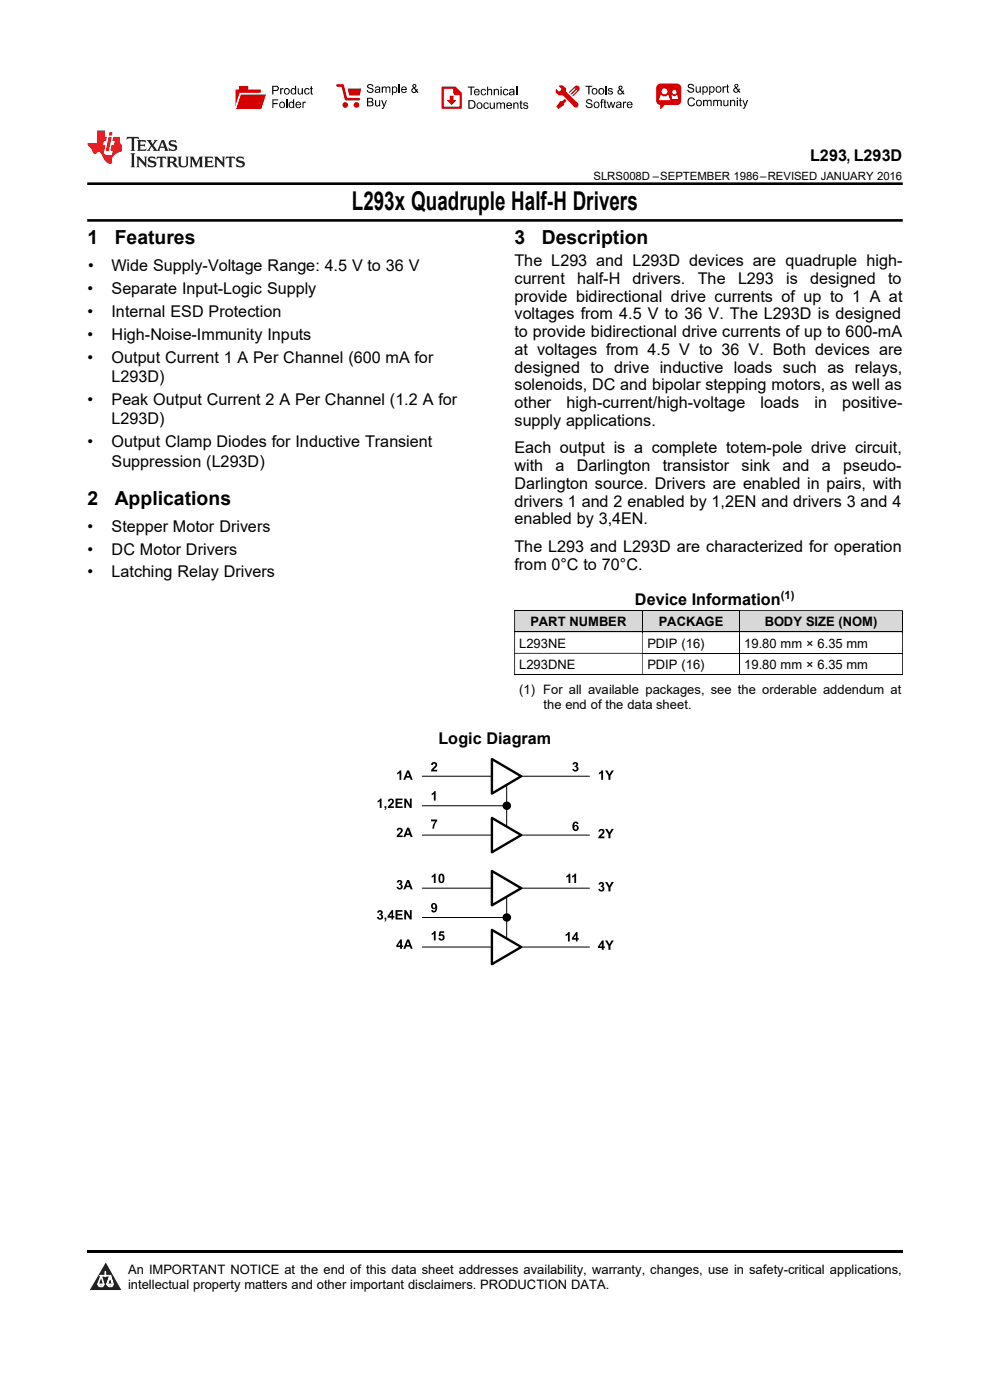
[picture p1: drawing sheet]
<svg xmlns="http://www.w3.org/2000/svg" width="210mm" height="297mm" viewBox="0 0 210 297" stroke-linecap="round" stroke-linejoin="round" font-family="sans-serif">
<path d="M109.1 129.6h47.8v4.6h-47.8z" fill-rule="evenodd" fill="#d8d8d8"/>
<path d="M156.9 129.6h34.6v4.6h-34.6z" fill="#d8d8d8"/>
<path d="M22.4 267.8l3.3 5.9h-6.7z" fill="#231f20"/>
<path d="M20.8 272.5h1.2v.1a.69 .69 0 0 1-.7 .3 .69 .69 0 0 1-.5-.4z" fill-rule="evenodd" fill="#fff"/>
<path d="M20.8 272.5h1.2v.1a.69 .69 0 0 1-.7 .3 .69 .69 0 0 1-.5-.4z" fill="none" stroke="#231f20" stroke-width=".34"/>
<path d="M20.8 272.5h1.2l-.3 .4h-.5z" fill="none" stroke="#fff" stroke-width=".34"/>
<path d="M22.4 270.7v.1z" fill="#fff"/>
<path d="M22.4 270.7h.1M22.4 269.8v.9z" fill="none" stroke="#fff" stroke-width=".34"/>
<path d="M22.4 269.8v.9" fill="none" stroke="#fff" stroke-width=".21"/>
<path d="M21.2 270.6h.1z" fill="#fff"/>
<path d="M21.3 270.6h.1M21.3 270.6h2.2zM22.7 272.5h.1" fill="none" stroke="#fff" stroke-width=".34"/>
<path d="M21.3 270.6h2.2M22.7 272.5h.1" fill="none" stroke="#fff" stroke-width=".21"/>
<path d="M23.4 270.6l-.7 1.9z" fill-rule="evenodd" fill="#fff"/>
<path d="M23.4 270.6l-.7 1.9z" fill="none" stroke="#fff" stroke-width=".34"/>
<path d="M23.4 270.6l.6 1.9z" fill="#fff"/>
<path d="M23.4 270.6l.6 1.9zM23.9 272.5h.1" fill="none" stroke="#fff" stroke-width=".34"/>
<path d="M23.9 272.5h.1" fill="none" stroke="#fff" stroke-width=".21"/>
<path d="M21.5 270.6l-.7 1.9z" fill="#fff"/>
<path d="M21.5 270.6l-.7 1.9z" fill="none" stroke="#fff" stroke-width=".34"/>
<path d="M21.5 270.6l.5 1.9z" fill="#fff"/>
<path d="M21.5 270.6l.5 1.9z" fill="none" stroke="#fff" stroke-width=".34"/>
<path d="M22.8 272.5h1.2a.64 .64 0 0 1-.6 .4 .64 .64 0 0 1-.6-.4z" fill-rule="evenodd" fill="#fff"/>
<path d="M22.8 272.5h1.2a.64 .64 0 0 1-.6 .4 .64 .64 0 0 1-.6-.4z" fill="none" stroke="#231f20" stroke-width=".34"/>
<path d="M22.7 272.5h.1M22.8 272.5h1.2l-.4 .4h-.5z" fill="none" stroke="#fff" stroke-width=".34"/>
<path d="M22.7 272.5h.1" fill="none" stroke="#fff" stroke-width=".21"/>
<path d="M18.5 265.2h173v.6h-173z" fill="#000"/>
<path d="M89.6 177.2h35.5M89.6 164.7h35.5M89.6 188.4h35.5M89.6 200.9h35.5" fill="none" stroke="#000" stroke-width=".21"/>
<path d="M104.4 184.8l6.2 3.6-6.2 3.7z" fill="#fff"/>
<path d="M104.4 184.8l6.2 3.6-6.2 3.7z" fill="none" stroke="#000" stroke-width=".51"/>
<path d="M104.4 197.3l6.2 3.6-6.2 3.7z" fill="#fff"/>
<path d="M104.4 197.3l6.2 3.6-6.2 3.7z" fill="none" stroke="#000" stroke-width=".51"/>
<path d="M89.6 170.9h17.9M107.5 166.5v8.8M89.6 194.6h17.9M107.5 190.2v8.9" fill="none" stroke="#000" stroke-width=".21"/>
<path d="M104.4 173.5l6.2 3.7-6.2 3.6z" fill="#fff"/>
<path d="M104.4 173.5l6.2 3.7-6.2 3.6z" fill="none" stroke="#000" stroke-width=".51"/>
<path d="M104.4 161l6.2 3.7-6.2 3.7z" fill="#fff"/>
<path d="M104.4 161l6.2 3.7-6.2 3.7z" fill="none" stroke="#000" stroke-width=".51"/>
<g fill="#000">
<path d="M109.1 138.6h.2v4.6h-.2zM136.2 138.6h.1v4.6h-.1z" fill-rule="evenodd"/>
<path d="M109.1 134.1h.2v4.6h-.2zM136.2 134.1h.1v4.6h-.1z" fill-rule="evenodd"/>
<path d="M156.9 129.5h34.6v.1h-34.6zM18.5 46.5h173v.5h-173zM18.5 38.7h173v.5h-173z" fill-rule="evenodd"/>
<path d="M191.3 138.6h.2v4.6h-.2zM109.1 138.5h27.2v.2h-27.2z" fill-rule="evenodd"/>
<path d="M191.3 134.1h.2v4.6h-.2zM109.1 129.6h.2v4.6h-.2z" fill-rule="evenodd"/>
<circle cx="107.5" cy="170.9" r=".72"/>
<circle cx="107.5" cy="194.7" r=".72"/>
</g>
<g fill="none" stroke="#000" stroke-width=".34">
<circle cx="107.5" cy="170.9" r=".72"/>
<circle cx="107.5" cy="194.7" r=".72"/>
</g>
<g fill="#000">
<path d="M80.1 169.9l.5-.5h.3v2h-.3v-1.4l-.5 .3zM81.6 171h.4v.6l-.4 .3 .2-.5h-.2zM82.5 169.5a.68 .68 0 0 1 1 .3 .68 .68 0 0 1-.4 .9l-.3 .4h.8v.3h-1.3l.3-.7a.74 .74 0 0 0 .5-1h-.3l-.1 .4-.4-.1zM83.9 169.4h1.5v.4h-1.1v.4h1v.3h-1v.6h1.1v.3h-1.5zM84.2 164l.6-.6h.3v2h-.3v-1.4l-.6 .3zM84.4 175.7a.68 .68 0 0 1 1 .2 .68 .68 0 0 1-.4 1l-.3 .3h.7v.4h-1.3l.2-.5a1.03 1.03 0 0 0 .7-1.1h-.4l-.1 .2h-.3zM85.8 169.4h.3l.9 1.3v-1.3h.3v2h-.3l-.9-1.3v1.3h-.3zM91.4 173.9h1.4v.3l-.6 1-.1 .6h-.4l.1-.3 .5-1.3h-.9zM91.6 168.4l.5-.5h.3v1.9h-.4v-1.4l-.4 .3zM91.7 161.8a.69 .69 0 0 1 1 .2 .69 .69 0 0 1-.4 1l-.3 .3h.8v.4h-1.4l.4-.7a.66 .66 0 0 0 .4-1l-.3 .1-.1 .2h-.4zM121.5 161.9a.55 .55 0 0 1 .9-.2 .55 .55 0 0 1-.1 .9 .62 .62 0 0 1 0 1.1 .62 .62 0 0 1-.9-.5l.4-.1a.3 .3 0 0 0 .4 .2 .3 .3 0 0 0 .1-.5 .3 .3 0 0 0-.4 0v-.3l.2-.1a.24 .24 0 0 0 .2-.2 .24 .24 0 0 0-.3-.2 .24 .24 0 0 0-.2 .3l-.3-.1zM127 164l.6-.6h.3v2h-.3v-1.4l-.6 .3z"/>
<path d="M127.1 176.1a.68 .68 0 0 1 1.1 0 .68 .68 0 0 1-.4 1.1l-.3 .3h.7v.3h-1.3l.4-.6a.68 .68 0 0 0 .4-1h-.3l-.1 .2h-.3zM128.4 163.4h.4l.5 .9 .5-.9h.4l-.7 1.2v.8h-.4v-.8zM128.4 175.9h.4l.5 .7 .5-.7h.4l-.7 1.1v.8h-.4v-.8zM80.2 193.2a.53 .53 0 0 1 .8 0 .53 .53 0 0 1-.1 .8 .62 .62 0 0 1 0 1.1 .62 .62 0 0 1-.9-.5l.3-.1a.3 .3 0 0 0 .4 .2 .3 .3 0 0 0 .2-.4 .3 .3 0 0 0-.4-.1v-.3h.1a.24 .24 0 0 0 .2-.3 .24 .24 0 0 0-.3-.2 .24 .24 0 0 0-.2 .3l-.3-.1zM81.6 194.7h.4v.5l-.4 .3 .2-.4h-.2zM83.9 193.1h1.5v.3h-1.1v.5h1v.3h-1v.5h1.1v.4h-1.5zM84.4 186.8a.55 .55 0 0 1 .8 0 .55 .55 0 0 1-.1 .8 .62 .62 0 0 1-.1 1.1 .62 .62 0 0 1-.9-.5l.4-.1a.3 .3 0 0 0 .3 .2 .3 .3 0 0 0 .3-.3 .3 .3 0 0 0-.3-.3l-.2 .1 .1-.3a.25 .25 0 0 0 .3-.3 .25 .25 0 0 0-.4-.1l-.1 .2-.3-.1zM85.8 193.1h.3l.9 1.3v-1.3h.3v2h-.3l-.9-1.3v1.3h-.3zM91.6 185.8l.5-.5h.3v2h-.4v-1.4l-.4 .3zM91.6 198l.5-.5h.3v2h-.4v-1.4l-.4 .3zM93.3 197.6h.9v.3h-.7v.3a.66 .66 0 0 1 .8 .5 .66 .66 0 0 1-.5 .8 .66 .66 0 0 1-.8-.5h.4a.28 .28 0 0 0 .3 .3 .28 .28 0 0 0 .2-.4l-.1-.4-.8 .1zM120 198.2l.5-.5h.4v2h-.4v-1.4l-.5 .3z"/>
<path d="M120.1 185.8l.6-.5h.3v2h-.4v-1.4l-.5 .3zM121.4 185.8l.5-.5h.3v2h-.4v-1.4l-.4 .3zM127.2 187.3a.54 .54 0 0 1 .7 0 .54 .54 0 0 1 0 .7 .63 .63 0 0 1 0 1.1 .63 .63 0 0 1-1-.5h.4a.3 .3 0 0 0 .4 .1 .3 .3 0 0 0 .2-.4 .3 .3 0 0 0-.5-.1l.1-.3a.25 .25 0 0 0 .3-.2 .25 .25 0 0 0-.2-.3 .25 .25 0 0 0-.3 .3l-.3-.1zM128.4 187.1h.4l.5 .8 .5-.8h.4l-.7 1.2v.8h-.4v-.8zM128.4 199.5h.4l.5 .8 .5-.8h.4l-.7 1.2v.8h-.4v-.8z"/>
<path d="M86.4 163.4h.4l.7 2h-.4l-.1-.4h-.9l-.1 .4h-.4zM86.5 163.9l-.2 .7h.5z"/>
<path d="M86.4 175.6h.4l.7 2h-.4l-.1-.4h-.9l-.1 .4h-.4zM86.5 176.1l-.2 .7h.5z"/>
<path d="M121.8 174.4l.6-.1 .3 .5h-.4l-.1-.2h-.2l-.2 .6a.63 .63 0 0 1 .9 .2 .63 .63 0 0 1-.2 .8 .63 .63 0 0 1-.9-.1l-.2-.8 .1-.6zM121.9 175.3a.35 .35 0 0 0-.1 .5 .35 .35 0 0 0 .5 .1 .35 .35 0 0 0 .1-.4 .35 .35 0 0 0-.5-.2z"/>
<path d="M83.1 193.1h.3v1.3h.3v.3h-.3v.4h-.3v-.4h-.9v-.3zM83.1 193.7l-.5 .7h.5z"/>
<path d="M86.4 186.7h.4l.7 2h-.4l-.1-.5h-.9l-.1 .5h-.4zM86.5 187.2l-.2 .7h.5z"/>
<path d="M91.6 191.7a.74 .74 0 0 1 .9 0 .74 .74 0 0 1 .3 .9 .72 .72 0 0 1-.3 .8 .72 .72 0 0 1-1-.1v-.2l.3-.1 .4 .2 .2-.5a.62 .62 0 0 1-.9-.1 .62 .62 0 0 1 .1-.9zM91.9 191.9l.1 .7a.34 .34 0 0 0 .3-.4 .34 .34 0 0 0-.4-.3z"/>
<path d="M93.2 185.5a.69 .69 0 0 1 .9 0 .69 .69 0 0 1 .2 .9 .69 .69 0 0 1-.2 .8 .69 .69 0 0 1-.9 0l-.2-.8zM93.5 185.7l-.1 .5a.6 .6 0 0 0 .3 .8l.2-.4a.62 .62 0 0 0-.3-.9z"/>
<path d="M122.2 197.7h.3v1.3h.3v.3h-.3v.4h-.3v-.4h-.9v-.3zM122.2 198.3l-.5 .7h.5z"/>
<path d="M84.9 199.3h.4v1.3h.2v.3h-.2v.4h-.4v-.4h-.8v-.3zM84.9 199.9l-.5 .7h.5z"/>
<path d="M86.4 199.3h.4l.7 2h-.4l-.1-.5h-.9l-.1 .5h-.4zM86.5 199.8l-.2 .7h.5z"/>
<path d="M127.7 199.5h.4v1.3h.2v.3h-.2v.4h-.4v-.4h-.8v-.3zM127.7 200.1l-.5 .7h.5z"/>
</g>
<path d="M109.1 134.1h82.4M109.1 129.5h47.8M136.2 129.6v4.6M136.3 138.6h55.2M156.8 129.6v13.6M191.4 129.6v4.6M109.1 143.1h82.4" fill="none" stroke="#000" stroke-width=".21"/>
<path d="M27 29l-.2 .6 .6-.3 .5 .1v.1v2.2l-.2 .3h1l-.3-.3v-2.2l.1-.1 .5-.1 .5 .3-.1-.6zM29 29.7l.3 .4v1.6l-.3 .3h1.9l.2-.5a1.14 1.14 0 0 1-1.3 .2v-.8h.6l.3 .3v-.7l-.9 .2v-.6l.1-.1a.91 .91 0 0 1 1 .3l-.1-.6zM31.1 29.7l.9 1.2-.9 1.1h.8l-.2-.2 .5-.7 .4 .6v.1l-.2 .2h1.6l-.2-.2 .2-.4h.9l.1 .4-.2 .2h1l-.2-.3-.8-2h-.5l-.9 2.2-.8-1.1 .8-1.1h-.8l.2 .2-.4 .7-.4-.6 .2-.3zM34.4 30.1l.4 1h-.8zM36 29.9a.64 .64 0 0 0-.2 .7 .64 .64 0 0 0 .6 .4l.7 .3v.3a.96 .96 0 0 1-1.3-.3l.1 .7h.2a1.15 1.15 0 0 0 1.5-.7 1.13 1.13 0 0 0-1.3-.8l-.1-.2 .2-.3 .5 .1 .6 .2-.2-.6zM27.7 32.5l.2 .4v2.2l-.2 .4h1l-.3-.4v-2.2l.3-.4zM28.9 33.2l.2 .4v1.5l-.2 .4h.7l-.2-.4v-1.3l1.6 1.7v-1.9l.2-.4h-.7l.2 .4v.9l-1.2-1.3zM31.6 33.4a.65 .65 0 0 0-.2 .7 .65 .65 0 0 0 .6 .4l.6 .1 .2 .3a.76 .76 0 0 1-.8 .4 .76 .76 0 0 1-.6-.5l.1 .7 .2-.1a.93 .93 0 0 0 1 0 .93 .93 0 0 0 .4-.9l-.3-.3-1-.3v-.3l.4-.1 .8 .3-.1-.6h-.7zM33.3 33.2l-.1 .6 .4-.3 .4 .1v1.5l-.3 .4h1l-.2-.4v-1.5l.4-.1 .4 .3-.2-.6zM35.3 33.2l.3 .4-.1 1.7-.2 .2h1l-.2-.2v-.8l.6 .3a.79 .79 0 0 0 1.1 .6l-1-.9a.6 .6 0 0 0 .7-.6 .6 .6 0 0 0-.6-.6zM36.1 33.5h.1a.47 .47 0 0 1 .6 .1 .47 .47 0 0 1 .1 .5l-.8 .2zM37.6 33.2l.3 .2a2.21 2.21 0 0 0 .3 2 1.05 1.05 0 0 0 1.7-.7v-1.1l.1-.4h-.7l.2 .4v1.1a.59 .59 0 0 1-.6 .6 .59 .59 0 0 1-.5-.6v-1.1l.2-.4zM40.2 33.2l.2 .4v1.5l-.2 .4h.7l-.2-.4v-1.4l.8 1.8 .9-1.8v1.4l-.2 .4h.9l-.2-.4v-1.5l.2-.4h-.8l-.6 1.5-.7-1.5zM43.3 33.2l.2 .4v1.5l-.2 .4h1.9l.1-.6a1.23 1.23 0 0 1-1.3 .3v-.8h.8l.2 .2v-.6l-1 .2v-.7h.2a.93 .93 0 0 1 1 .3l-.1-.6zM45.4 33.2l.2 .4v1.7l-.2 .2h.8l-.2-.4v-1.3l1.6 1.7v-1.9l.2-.4h-.7l.1 .4v.9l-1.1-1.3zM48 33.2l-.2 .6 .4-.3 .4 .1v1.5l-.2 .4h1l-.3-.4v-1.5l.4-.1 .4 .3-.1-.6zM50.3 33.4a.64 .64 0 0 0-.2 .7 .64 .64 0 0 0 .6 .4l.6 .1 .1 .5a.96 .96 0 0 1-1.3-.3l.1 .7 .2-.1a.93 .93 0 0 0 1 0 .93 .93 0 0 0 .5-.9l-.4-.3-1-.3v-.3l.4-.1 .9 .3-.2-.6h-.7z" fill="#231f20"/>
<path d="M20.6 27.7v2.7h-2.1l.1 .4 .8 .9a.95 .95 0 0 0 1 .9 .58 .58 0 0 1 .5-.4 .58 .58 0 0 1 .5 .4l.4 .7a1.67 1.67 0 0 0 2 1.4 1.83 1.83 0 0 1 1.5-2.4l.5-.2v-1.5a1.48 1.48 0 0 1-.4-1.6h-1.4l-.2 .9h.5l-.1 .8h-.5l-.2 1v.2l.4 .1-.2 .9h-.6a.72 .72 0 0 1-1-.7l.3-1.5h-.5l.2-.8h.4l.2-.9h-.4v-1.3zM23 29l-.6 3h.7l.6-3zM23.2 28.1l-.1 .6h.6l.2-.6z" fill="#ee1c25"/>
<g fill="#000">
<path d="M64.7 18.8l.6-.1 .4 .4h-.3l-.1-.2a.47 .47 0 0 0-.5 .5 .47 .47 0 0 0 .6 .4v-.2h.3a.66 .66 0 0 1-1 .3 .66 .66 0 0 1 0-1.1zM65.9 18.4l.3-.2v.5h.2v.2h-.2v.9l.2 .1a.22 .22 0 0 1-.3 .2 .22 .22 0 0 1-.2-.3v-.9h-.2v-.2h.2zM57.8 21.1h1.2v.2h-1v.5h.9v.3h-.9v.8h-.2zM59.4 18.7h.2v.2l.2-.2h.2l.1 .3a.28 .28 0 0 0-.4 0 .28 .28 0 0 0 0 .3v.7h-.3zM60.7 21h.3v1.9h-.3zM63.2 18.7h.2v.7a.34 .34 0 0 0 .3 .5 .34 .34 0 0 0 .3-.5v-.7h.3v1.3h-.2v-.1a.49 .49 0 0 1-.6 .1 .49 .49 0 0 1-.3-.5zM64.2 21.6h.2v.2l.1-.2h.3h.1l-.1 .2a.3 .3 0 0 0-.3 .1 .3 .3 0 0 0-.1 .3v.7h-.2z"/>
<path d="M60.2 19.4a.7 .7 0 0 1 1.4 0 .7 .7 0 0 1-1.4 0zM60.6 19a.45 .45 0 0 0-.1 .7 .45 .45 0 0 0 .7-.1l-.1-.6-.3-.1z"/>
<path d="M57.7 18.2h.8a.57 .57 0 0 1 .7 .6 .57 .57 0 0 1-.7 .5h-.5v.7h-.3zM58 18.4v.7h.7a.34 .34 0 0 0 .2-.5 .34 .34 0 0 0-.4-.2z"/>
<path d="M59.4 21.7a.65 .65 0 0 1 1 .2 .65 .65 0 0 1-.3 .9 .65 .65 0 0 1-.9-.3zM59.6 21.9a.46 .46 0 0 0-.1 .7 .46 .46 0 0 0 .7-.1 .46 .46 0 0 0 0-.6 .46 .46 0 0 0-.6 0z"/>
<path d="M61.4 21.8l.4-.3 .3 .2v-.6h.3v1.8h-.2v-.2a.64 .64 0 0 1-.9 0 .64 .64 0 0 1 .1-.9zM61.6 21.8v.8a.45 .45 0 0 0 .6-.4 .45 .45 0 0 0-.6-.4z"/>
<path d="M61.9 18.8l.5-.1 .2 .2v-.7h.2v1.8h-.2v-.1a.65 .65 0 0 1-1-.2 .65 .65 0 0 1 .3-.9zM62 19v.8a.43 .43 0 0 0 .6-.4 .43 .43 0 0 0-.6-.4z"/>
<path d="M62.8 21.8a.61 .61 0 0 1 .8-.2 .61 .61 0 0 1 .3 .7h-1a.39 .39 0 0 0 .3 .5 .39 .39 0 0 0 .5-.3h.2a.67 .67 0 0 1-1 .3 .67 .67 0 0 1-.1-1zM63 21.8l-.1 .3h.8l-.2-.3z"/>
</g>
<g fill="#d60000">
<path d="M50 19h.7v-.8h2v.8h2.6v4.1h-5.3z" fill-rule="evenodd"/>
<path d="M51 19.9h5.5l-1.1 3.2h-5.4z" fill-rule="evenodd"/>
</g>
<path d="M50.9 19.8h5.6l-.1 .1h-5.4l-1 3.2z" fill-rule="evenodd" fill="#fff"/>
<path d="M50.9 19.8h5.6l-.1 .1h-5.4l-1 3.2z" fill="none" stroke="#fff" stroke-width=".21"/>
<g fill="#000">
<path d="M78 18a.74 .74 0 0 1 1.2 .4h-.2a.41 .41 0 0 0-.5-.4 .41 .41 0 0 0-.3 .5h.1a.76 .76 0 0 1 .9 .8 .76 .76 0 0 1-.8 .4 .76 .76 0 0 1-.6-.6h.2a.49 .49 0 0 0 .5 .4 .49 .49 0 0 0 .5-.5l-.2-.1a.85 .85 0 0 1-.9-.7zM81 18.4h.2v.1a.46 .46 0 0 1 .8 .1l.4-.3a.38 .38 0 0 1 .4 .5v.9h-.2v-.9a.29 .29 0 0 0-.2-.3 .29 .29 0 0 0-.4 .2v1h-.2v-.9a.3 .3 0 0 0-.4-.2 .3 .3 0 0 0-.2 .4v.7h-.2zM84.5 17.8h.3v1.9h-.3zM79.5 21.3h.3v.7a.33 .33 0 0 0 .3 .4 .33 .33 0 0 0 .3-.4v-.7h.2v1.3h-.2v-.2a.49 .49 0 0 1-.5 .2 .49 .49 0 0 1-.4-.5zM80.9 21.3h.2l.4 1 .4-1h.2l-.5 1.3a.34 .34 0 0 1-.2 .5 .34 .34 0 0 1-.5-.2l.4-.1 .1-.2z"/>
<path d="M79.6 18.5l.1-.1a.59 .59 0 0 1 .8 0 .59 .59 0 0 1 .1 .7l.1 .6h-.2l-.1-.2a.48 .48 0 0 1-.6 .2 .48 .48 0 0 1-.2-.6l.8-.3a.34 .34 0 0 0-.3-.3 .34 .34 0 0 0-.3 .3h-.3zM79.8 19.2a.37 .37 0 0 0 .4 .4 .37 .37 0 0 0 .2-.6z"/>
<path d="M85.3 18.5a.6 .6 0 0 1 .7-.1 .6 .6 0 0 1 .3 .7h-1a.39 .39 0 0 0 .3 .5 .39 .39 0 0 0 .5-.3h.2a.66 .66 0 0 1-1 .3 .66 .66 0 0 1-.1-1zM85.4 18.6l-.1 .3h.8l-.3-.4z"/>
<path d="M87.6 17.9a.44 .44 0 0 1 .7 .1 .44 .44 0 0 1-.3 .7l.3 .4 .1-.3 .2 .1-.1 .4 .3 .3-.2 .1-.3-.2a.58 .58 0 0 1-.9 0 .58 .58 0 0 1 .3-.9l-.2-.3zM87.7 18.3a.23 .23 0 0 0 .4 0 .23 .23 0 0 0-.4 0zM87.6 18.9a.36 .36 0 0 0 0 .6 .36 .36 0 0 0 .6-.2l-.4-.5z"/>
<path d="M77.9 20.7h.7a.46 .46 0 0 1 .5 .3 .46 .46 0 0 1-.2 .6 .52 .52 0 0 1 .3 .6 .52 .52 0 0 1-.6 .4h-.7zM78.1 21v.5h.4a.31 .31 0 0 0 .5-.3 .31 .31 0 0 0-.5-.2zM78.1 21.7v.7l.8-.2a.34 .34 0 0 0 0-.4 .34 .34 0 0 0-.4-.1z"/>
<path d="M83.1 18.4h.3v.1a.57 .57 0 0 1 .7 0 .57 .57 0 0 1 .2 .7 .54 .54 0 0 1-.4 .5 .54 .54 0 0 1-.5-.1v.6h-.3zM83.4 18.6v.7a.37 .37 0 0 0 .5 .2 .37 .37 0 0 0 .2-.5l-.2-.5z"/>
</g>
<path d="M71.6 18.1h1.1l.7 2.9h2.8" fill="none" stroke="#d60000" stroke-width=".55"/>
<g fill="#d60000">
<path d="M73.7 18.8h2.9l-.3 1.4h-2.2z" fill-rule="evenodd"/>
<circle cx="73.2" cy="22.3" r=".6"/>
<circle cx="75.6" cy="22.3" r=".6"/>
</g>
<g fill="#000">
<path d="M102.1 19l.7-.1 .3 .4h-.2a.36 .36 0 0 0-.5-.2 .36 .36 0 0 0-.2 .5l.1 .3 .3 .2 .3-.4h.2a.63 .63 0 0 1-.9 .5 .63 .63 0 0 1-.2-1zM106.9 19l.6-.1 .3 .4h-.2a.36 .36 0 0 0-.5-.2 .36 .36 0 0 0-.2 .5l.1 .3 .3 .2 .2-.1 .1-.3h.3a.64 .64 0 0 1-.9 .5 .64 .64 0 0 1-.2-1zM109.4 18.3h.3v1.9h-.3zM99.2 18.4h1.5v.2h-.6v1.6h-.3v-1.6h-.6zM103.3 18.4h.2v.6a.46 .46 0 0 1 .6-.2 .46 .46 0 0 1 .3 .5v.9h-.2v-.9a.33 .33 0 0 0-.4-.2 .33 .33 0 0 0-.3 .4v.7h-.2zM102.7 21.9l.6-.2 .4 .4-.2 .1-.2-.3a.48 .48 0 0 0-.5 .6 .48 .48 0 0 0 .6 .4l.1-.3h.2a.64 .64 0 0 1-.9 .4 .64 .64 0 0 1-.2-.9zM104.7 18.9h.2v.1a.48 .48 0 0 1 .6-.2 .48 .48 0 0 1 .3 .6v.8h-.2v-.8a.31 .31 0 0 0-.2-.4 .31 .31 0 0 0-.4 .3v.9h-.3zM103.9 21.8h.2v.7a.33 .33 0 0 0 .3 .4 .33 .33 0 0 0 .3-.4v-.7h.3v1.3h-.2v-.2a.49 .49 0 0 1-.6 .2 .49 .49 0 0 1-.3-.5zM105.3 21.8h.2v.1a.43 .43 0 0 1 .8 .1l.4-.3 .4 .3v1.1h-.2v-.9a.27 .27 0 0 0-.2-.3 .27 .27 0 0 0-.3 .2l-.1 1h-.2v-.9a.31 .31 0 0 0-.4-.3 .31 .31 0 0 0-.2 .5v.7h-.2zM108.9 21.8h.2v.1a.49 .49 0 0 1 .6-.2 .49 .49 0 0 1 .3 .6v.8h-.2v-.8a.31 .31 0 0 0-.3-.4 .31 .31 0 0 0-.3 .2l-.1 1h-.2zM110.4 21.4l.2-.1v.5h.2v.1h-.2v.9l.2 .1 .1 .2a.33 .33 0 0 1-.4 0 .33 .33 0 0 1-.1-.4v-.8h-.2v-.1h.2zM111.1 21.8h.1a.56 .56 0 0 1 .8 .3h-.2a.27 .27 0 0 0-.3-.2 .27 .27 0 0 0-.2 .3h.1a.52 .52 0 0 1 .6 .7 .62 .62 0 0 1-1-.2l.2-.1a.3 .3 0 0 0 .3 .4 .3 .3 0 0 0 .3-.4 .66 .66 0 0 1-.8-.6z"/>
<path d="M100.7 19a.62 .62 0 0 1 .8-.1 .62 .62 0 0 1 .3 .7h-1a.39 .39 0 0 0 .3 .5 .39 .39 0 0 0 .4-.3h.3a.67 .67 0 0 1-1.1 .3 .67 .67 0 0 1 0-1.1zM100.9 19.1l-.1 .3h.7l-.2-.3z"/>
<path d="M106.2 18.4h.2v.2h-.2zM106.2 18.9h.2v1.3h-.2z"/>
<path d="M99.4 21.3h.6a.91 .91 0 0 1 .9 .9 .91 .91 0 0 1-.9 .9h-.6zM99.6 21.5v1.4a.75 .75 0 0 0 1-.7 .75 .75 0 0 0-1-.7z"/>
<path d="M101.1 22.4a.68 .68 0 0 1 1.3 0 .68 .68 0 0 1-1.3 0zM101.4 22a.51 .51 0 0 0-.1 .8 .51 .51 0 0 0 .8 0 .51 .51 0 0 0-.1-.8l-.3-.1z"/>
<path d="M107.6 21.9a.63 .63 0 0 1 .7-.1 .63 .63 0 0 1 .3 .7h-1a.39 .39 0 0 0 .3 .4 .39 .39 0 0 0 .5-.3l.2 .1a.69 .69 0 0 1-1 .3 .69 .69 0 0 1 0-1.1zM107.7 22v.3h.7l-.2-.4z"/>
<path d="M108.1 19l.1-.1a.6 .6 0 0 1 .7 0 .6 .6 0 0 1 .2 .7l.1 .6h-.2l-.1-.2a.48 .48 0 0 1-.6 .2 .48 .48 0 0 1-.2-.6l.8-.3a.34 .34 0 0 0-.3-.3 .34 .34 0 0 0-.4 .3h-.2zM108.2 19.7a.35 .35 0 0 0 .5 .4 .35 .35 0 0 0 .2-.5z"/>
</g>
<path d="M93.9 18.6h2.6l1.2 1.2v3.1h-3.8z" fill="none" stroke="#d60000" stroke-width=".47"/>
<g fill="#d60000">
<path d="M95.4 20.3h.8v.9h.5v.2l-.9 .9-.9-.9v-.2h.5z" fill-rule="evenodd"/>
<path d="M96.2 18.6h.3l1.2 1.2v.4h-1.2l-.3-.3z" fill-rule="evenodd"/>
</g>
<g fill="#000">
<path d="M128.4 18.2h.3v1.9h-.3zM129 18.9l.2-.2a.52 .52 0 0 1 .8 .3l-.2 .1a.28 .28 0 0 0-.3-.3 .28 .28 0 0 0-.3 .3l.2 .1a.47 .47 0 0 1 .5 .2 .47 .47 0 0 1-.1 .6l-.3 .1a.45 .45 0 0 1-.6-.5h.3a.3 .3 0 0 0 .3 .3 .3 .3 0 0 0 .3-.3l-.1-.1a.54 .54 0 0 1-.7-.6zM124.4 21.3a.73 .73 0 0 1 .7-.2 .73 .73 0 0 1 .5 .5h-.2a.41 .41 0 0 0-.4-.4 .41 .41 0 0 0-.4 .5l.2 .1a.74 .74 0 0 1 .9 .7 .78 .78 0 0 1-.8 .4 .78 .78 0 0 1-.7-.6h.3a.49 .49 0 0 0 .5 .5 .49 .49 0 0 0 .4-.5l-.1-.2a.7 .7 0 0 1-.9-.8zM124.2 18.2h1.4v.2h-.5v1.6h-.3v-1.6h-.6zM127.6 21.1h.5v.2l-.4 .1v.2h.3v.2h-.3v1.1h-.2v-1.1h-.2v-.2h.2zM128.2 21.3l.2-.2v.5h.3v.2h-.3v.8l.3 .1v.2a.33 .33 0 0 1-.4 0 .33 .33 0 0 1-.1-.4v-.7h-.1zM128.7 21.6h.2l.3 1 .3-1h.3l.2 1 .3-1h.3l-.5 1.3h-.2l-.3-1-.2 1h-.3zM132.2 21.6h.2v.2l.1-.2h.3h.1l-.1 .2a.3 .3 0 0 0-.3 .1 .3 .3 0 0 0-.1 .3v.7h-.2z"/>
<path d="M125.5 19.4a.66 .66 0 0 1 1.3 0 .66 .66 0 0 1-1.3 0zM125.9 19a.46 .46 0 0 0-.1 .7 .46 .46 0 0 0 .7 0 .46 .46 0 0 0 0-.6 .46 .46 0 0 0-.6-.1z"/>
<path d="M126.9 19.4a.7 .7 0 0 1 1.4 0 .7 .7 0 0 1-1.4 0zM127.3 19a.46 .46 0 0 0-.1 .7 .46 .46 0 0 0 .7 0 .45 .45 0 0 0 0-.6 .45 .45 0 0 0-.6-.1z"/>
<path d="M131.3 18.3a.44 .44 0 0 1 .7 .1 .44 .44 0 0 1-.3 .6l.4 .4 .1-.2h.2l-.2 .4 .3 .3-.1 .2-.3-.3a.59 .59 0 0 1-1 .1 .59 .59 0 0 1 .3-.9l-.2-.3zM131.4 18.6a.25 .25 0 0 0 .5 0 .25 .25 0 0 0-.5 0zM131.4 19.2a.38 .38 0 0 0 0 .7 .38 .38 0 0 0 .6-.3l-.5-.5z"/>
<path d="M125.9 22.2a.7 .7 0 0 1 1.4 0 .7 .7 0 0 1-1.4 0zM126.3 21.8a.51 .51 0 0 0-.1 .8 .51 .51 0 0 0 .7 0 .51 .51 0 0 0-.1-.8l-.2-.1z"/>
<path d="M130.8 21.7h.1a.6 .6 0 0 1 .7-.1 .6 .6 0 0 1 .2 .8l.1 .5h-.2l-.1-.2a.47 .47 0 0 1-.7 .3 .47 .47 0 0 1-.1-.7l.8-.3a.32 .32 0 0 0-.3-.3 .32 .32 0 0 0-.4 .3h-.2zM130.9 22.4a.36 .36 0 0 0 .5 .4 .36 .36 0 0 0 .2-.6z"/>
<path d="M133.1 21.7a.63 .63 0 0 1 .8-.1 .63 .63 0 0 1 .3 .7h-1a.39 .39 0 0 0 .3 .5 .39 .39 0 0 0 .4-.3h.3a.66 .66 0 0 1-1 .4 .66 .66 0 0 1-.2-1zM133.3 21.8l-.1 .3h.7l-.2-.3z"/>
</g>
<g fill="#d60000">
<path d="M117.9 18.8l.6 .6h.2l.4-.5-.5-.6v-.2h.8l.6 .6 .1 .8 2.5 2.4-.8 .7-2.3-2.2-1-.2-.6-.6z" fill-rule="evenodd"/>
<path d="M118.8 21.5h.5l.5-.5 .4 .3-.5 .5-.1 .5-1.2 .8-.4-.5z" fill-rule="evenodd"/>
<path d="M121.9 18.3a.64 .64 0 0 1 .9 .1 .64 .64 0 0 1 0 .9z" fill-rule="evenodd"/>
<path d="M120.7 19.5l1.2-1.2 .9 1-1.2 1.1h-.2l1-1.3h-.2l-1 1h-.1v-.2l.9-1.2-1.1 1h-.2z" fill-rule="evenodd"/>
<circle cx="122.2" cy="22.3" r=".54"/>
</g>
<path d="M120 18.7l-.1 .7" fill="none" stroke="#d60000" stroke-width=".21"/>
<g fill="#000">
<path d="M146.1 17.9a.75 .75 0 0 1 1.1 .4h-.2a.4 .4 0 0 0-.5-.3 .4 .4 0 0 0-.3 .4l.1 .1a.8 .8 0 0 1 1 .8 .78 .78 0 0 1-.9 .4 .78 .78 0 0 1-.6-.6h.2a.47 .47 0 0 0 .5 .4 .47 .47 0 0 0 .5-.5l-.2-.1a.77 .77 0 0 1-.9-.7zM147.6 18.3h.2v.7a.33 .33 0 0 0 .3 .5 .33 .33 0 0 0 .3-.5v-.7h.3v1.3h-.2v-.1a.49 .49 0 0 1-.6 .2 .49 .49 0 0 1-.3-.6zM153.3 18.3h.2v.2l.4-.2 .2 .1-.1 .2a.3 .3 0 0 0-.4 0 .3 .3 0 0 0-.1 .4v.6h-.2zM154.2 18l.2-.1v.4h.2v.2h-.2v.9h.2l.1 .2a.32 .32 0 0 1-.4 0 .32 .32 0 0 1-.1-.3v-.8h-.1v-.2h.1zM146 21a.79 .79 0 0 1 .8-.3 .79 .79 0 0 1 .6 .5l-.2 .1a.62 .62 0 0 0-.9-.3 .62 .62 0 0 0-.2 .8 .55 .55 0 0 0 .5 .5 .55 .55 0 0 0 .6-.4h.2a.86 .86 0 0 1-1.1 .6 .86 .86 0 0 1-.4-1.3zM149.1 21.2h.3v.2a.49 .49 0 0 1 .8 0l.3-.2a.34 .34 0 0 1 .5 .4v.9h-.3v-.8a.28 .28 0 0 0-.2-.4 .28 .28 0 0 0-.3 .3v.9h-.3v-.8a.3 .3 0 0 0-.3-.3 .3 .3 0 0 0-.2 .4v.7h-.3zM151.3 21.2h.2v.2a.45 .45 0 0 1 .8 0l.2-.2 .5 .1 .1 1.2h-.2v-.9a.27 .27 0 0 0-.3-.2 .27 .27 0 0 0-.3 .2v.9h-.2v-.8a.31 .31 0 0 0-.4-.3 .31 .31 0 0 0-.2 .4v.7h-.2zM153.5 21.2h.2v.7a.34 .34 0 0 0 .3 .5 .34 .34 0 0 0 .3-.5v-.7h.2v1.3h-.2v-.2a.45 .45 0 0 1-.6 .3 .45 .45 0 0 1-.2-.6zM154.9 21.2h.2v.2a.48 .48 0 0 1 .6-.2 .48 .48 0 0 1 .3 .5v.8h-.3v-.8a.31 .31 0 0 0-.2-.4 .31 .31 0 0 0-.4 .3v.9h-.2zM156.9 20.9l.2-.2v.5h.3v.2h-.3v.9h.3v.2a.32 .32 0 0 1-.4 0 .32 .32 0 0 1-.1-.4v-.7h-.1v-.2h.1zM157.5 21.2h.2l.4 1.1 .4-1.1h.2l-.5 1.4a.47 .47 0 0 1-.6 .4v-.2h.2l.2-.3z"/>
<path d="M151.8 19a.66 .66 0 0 1 1.3 0 .66 .66 0 0 1-1.3 0zM152.1 18.6a.49 .49 0 0 0 0 .7 .49 .49 0 0 0 .7 0 .49 .49 0 0 0-.1-.7l-.3-.1z"/>
<path d="M155.9 17.9a.43 .43 0 0 1 .7 .1 .43 .43 0 0 1-.3 .6l.3 .5 .1-.3h.3l-.2 .4 .3 .3-.2 .2-.3-.3a.58 .58 0 0 1-.9 .1 .58 .58 0 0 1 .3-.9l-.2-.4zM156 18.2a.25 .25 0 0 0 .5 0 .25 .25 0 0 0-.5 0zM155.8 18.9a.38 .38 0 0 0 .2 .6 .38 .38 0 0 0 .5-.2l-.4-.5z"/>
<path d="M147.8 21.3a.66 .66 0 0 1 .9 .1 .66 .66 0 0 1-.1 .9 .66 .66 0 0 1-.9 0v-.7zM148 21.5a.45 .45 0 0 0-.1 .7 .45 .45 0 0 0 .7-.1l-.1-.6-.2-.2z"/>
<path d="M149 18.3h.2v.2a.57 .57 0 0 1 .8-.1 .57 .57 0 0 1 .2 .8 .54 .54 0 0 1-.4 .4 .54 .54 0 0 1-.6-.1v.7h-.2zM149.4 18.6a.47 .47 0 0 0-.2 .6 .47 .47 0 0 0 .6 .2 .47 .47 0 0 0 .1-.6 .47 .47 0 0 0-.5-.2z"/>
<path d="M150.5 18.3h.2v.2a.6 .6 0 0 1 .8 0 .6 .6 0 0 1 0 .8 .5 .5 0 0 1-.8 .2v.7h-.2zM150.7 18.6v.6a.42 .42 0 0 0 .6 .2 .42 .42 0 0 0 .1-.7l-.2-.2z"/>
<path d="M156.3 20.7h.2v.3h-.2zM156.3 21.2h.2v1.3h-.2z"/>
</g>
<g fill="#d60000">
<path d="M139.5 18l.6-.3h3.5a.9 .9 0 0 1 .9 1v2.6a.9 .9 0 0 1-.9 1h-3.5a.94 .94 0 0 1-.9-1v-2.6z" fill-rule="evenodd"/>
<path d="M140.1 22.3h.9l-.7 .8h-.2z" fill-rule="evenodd"/>
</g>
<g fill="#fff">
<path d="M140.2 20.2h.2l.2 .2h.8l.1-.2h.3l.4 1.1h-2.5z" fill-rule="evenodd"/>
<path d="M142.5 20.2h.2l.1 .2h.5l.1-.2h.3l.1 .8h-1.2z" fill-rule="evenodd"/>
<circle cx="141" cy="19.4" r=".64"/>
<circle cx="143" cy="19.5" r=".48"/>
</g>
<path d="M142.6 20.9l1.2 .1z" fill="#fff"/>
<text font-size="5.5" x="74.6" y="44.5">L293x Quadruple Half-H Drivers</text>
<g font-size="4.1">
<text x="18.5" y="51.9">1</text>
<text x="24.3" y="51.9">Features</text>
<text x="109.1" y="51.9">3</text>
<text x="114.9" y="51.9">Description</text>
<text x="18.5" y="107.2">2</text>
<text x="24.3" y="107.2">Applications</text>
</g>
<g font-size="3.4">
<text x="171.9" y="34.2">L293, L293D</text>
<text x="18.7" y="57.4">•</text>
<text x="23.6" y="57.4">Wide Supply-Voltage Range: 4.5 V to 36 V</text>
<text x="109.1" y="56.4">The L293 and L293D devices are quadruple high-</text>
<text x="18.5" y="62.3">•</text>
<text x="23.7" y="62.3">Separate Input-Logic Supply</text>
<text x="109.1" y="60.2">current</text>
<text x="109.1" y="64">provide bidirectional drive currents of up to 1 A at</text>
<text x="122.4" y="60.2">half-H</text>
<text x="134.2" y="60.2">drivers.</text>
<text x="148.1" y="60.2">The</text>
<text x="156.6" y="60.2">L293</text>
<text x="166.8" y="60.2">is</text>
<text x="171.9" y="60.2">designed</text>
<text x="188.4" y="60.2">to</text>
<text x="18.5" y="67.2">•</text>
<text x="23.7" y="67.2">Internal ESD Protection</text>
<text x="109.1" y="67.7">voltages from 4.5 V to 36 V. The L293D is designed</text>
<text x="109.1" y="71.5">to provide bidirectional drive currents of up to 600-mA</text>
<text x="18.5" y="72.1">•</text>
<text x="18.5" y="76.9">•</text>
<text x="23.7" y="72.1">High-Noise-Immunity Inputs</text>
<text x="23.7" y="76.9">Output Current 1 A Per Channel (600 mA for</text>
<text x="109.1" y="75.3">at voltages from 4.5 V to 36 V. Both devices are</text>
<text x="23.7" y="81">L293D)</text>
<text x="109.1" y="79">designed to drive inductive loads such as relays,</text>
<text x="109.1" y="82.8">solenoids, DC and bipolar stepping motors, as well as</text>
<text x="18.5" y="85.9">•</text>
<text x="23.7" y="85.9">Peak Output Current 2 A Per Channel (1.2 A for</text>
<text x="109.1" y="86.6">other</text>
<text x="120.2" y="86.6">high-current/high-voltage</text>
<text x="161.3" y="86.6">loads</text>
<text x="172.8" y="86.6">in</text>
<text x="178.6" y="86.6">positive-</text>
<text x="18.5" y="94.9">•</text>
<text x="23.7" y="90">L293D)</text>
<text x="23.7" y="94.9">Output Clamp Diodes for Inductive Transient</text>
<text x="109.1" y="90.4">supply applications.</text>
<text x="23.7" y="99">Suppression (L293D)</text>
<text x="109.1" y="96.2">Each output is a complete totem-pole drive circuit,</text>
<text x="109.1" y="99.9">with</text>
<text x="117.8" y="99.9">a</text>
<text x="122.3" y="99.9">Darlington</text>
<text x="140.6" y="99.9">transistor</text>
<text x="157.3" y="99.9">sink</text>
<text x="166" y="99.9">and</text>
<text x="174.3" y="99.9">a</text>
<text x="178.8" y="99.9">pseudo-</text>
<text x="109.1" y="103.7">Darlington source. Drivers are enabled in pairs, with</text>
<text x="109.1" y="107.5">drivers 1 and 2 enabled by 1,2EN and drivers 3 and 4</text>
<text x="18.5" y="112.8">•</text>
<text x="23.7" y="112.8">Stepper Motor Drivers</text>
<text x="109.1" y="111.3">enabled by 3,4EN.</text>
<text x="18.5" y="117.6">•</text>
<text x="23.7" y="117.6">DC Motor Drivers</text>
<text x="109.1" y="117.1">The L293 and L293D are characterized for operation</text>
<text x="18.5" y="122.5">•</text>
<text x="23.7" y="122.5">Latching Relay Drivers</text>
<text x="109.1" y="120.9">from 0°C to 70°C.</text>
<text x="134.7" y="128.4">Device Information</text>
<text x="93" y="157.9">Logic Diagram</text>
</g>
<g font-size="2.8">
<text x="110.2" y="137.4">L293NE</text>
<text x="112.5" y="132.9">PART NUMBER</text>
<text x="137.3" y="137.4">PDIP (16)</text>
<text x="139.7" y="132.9">PACKAGE</text>
<text x="157.9" y="137.4">19.80 mm × 6.35 mm</text>
<text x="162.2" y="132.9">BODY SIZE (NOM)</text>
<text x="110.2" y="141.9">L293DNE</text>
<text x="137.3" y="141.9">PDIP (16)</text>
<text x="157.9" y="141.9">19.80 mm × 6.35 mm</text>
<text x="110.2" y="147.3">(1) For all available packages, see the orderable addendum at</text>
<text x="115.3" y="150.4">the end of the data sheet.</text>
<text x="27.2" y="270.4">An IMPORTANT NOTICE at the end of this data sheet addresses availability, warranty, changes, use in safety-critical applications,</text>
<text x="27.2" y="273.5">intellectual property matters and other important disclaimers. PRODUCTION DATA.</text>
</g>
<g font-size="2.4">
<text x="125.9" y="38.2">SLRS008D –SEPTEMBER 1986–REVISED JANUARY 2016</text>
<text x="165.6" y="127">(1)</text>
</g>
</svg>
